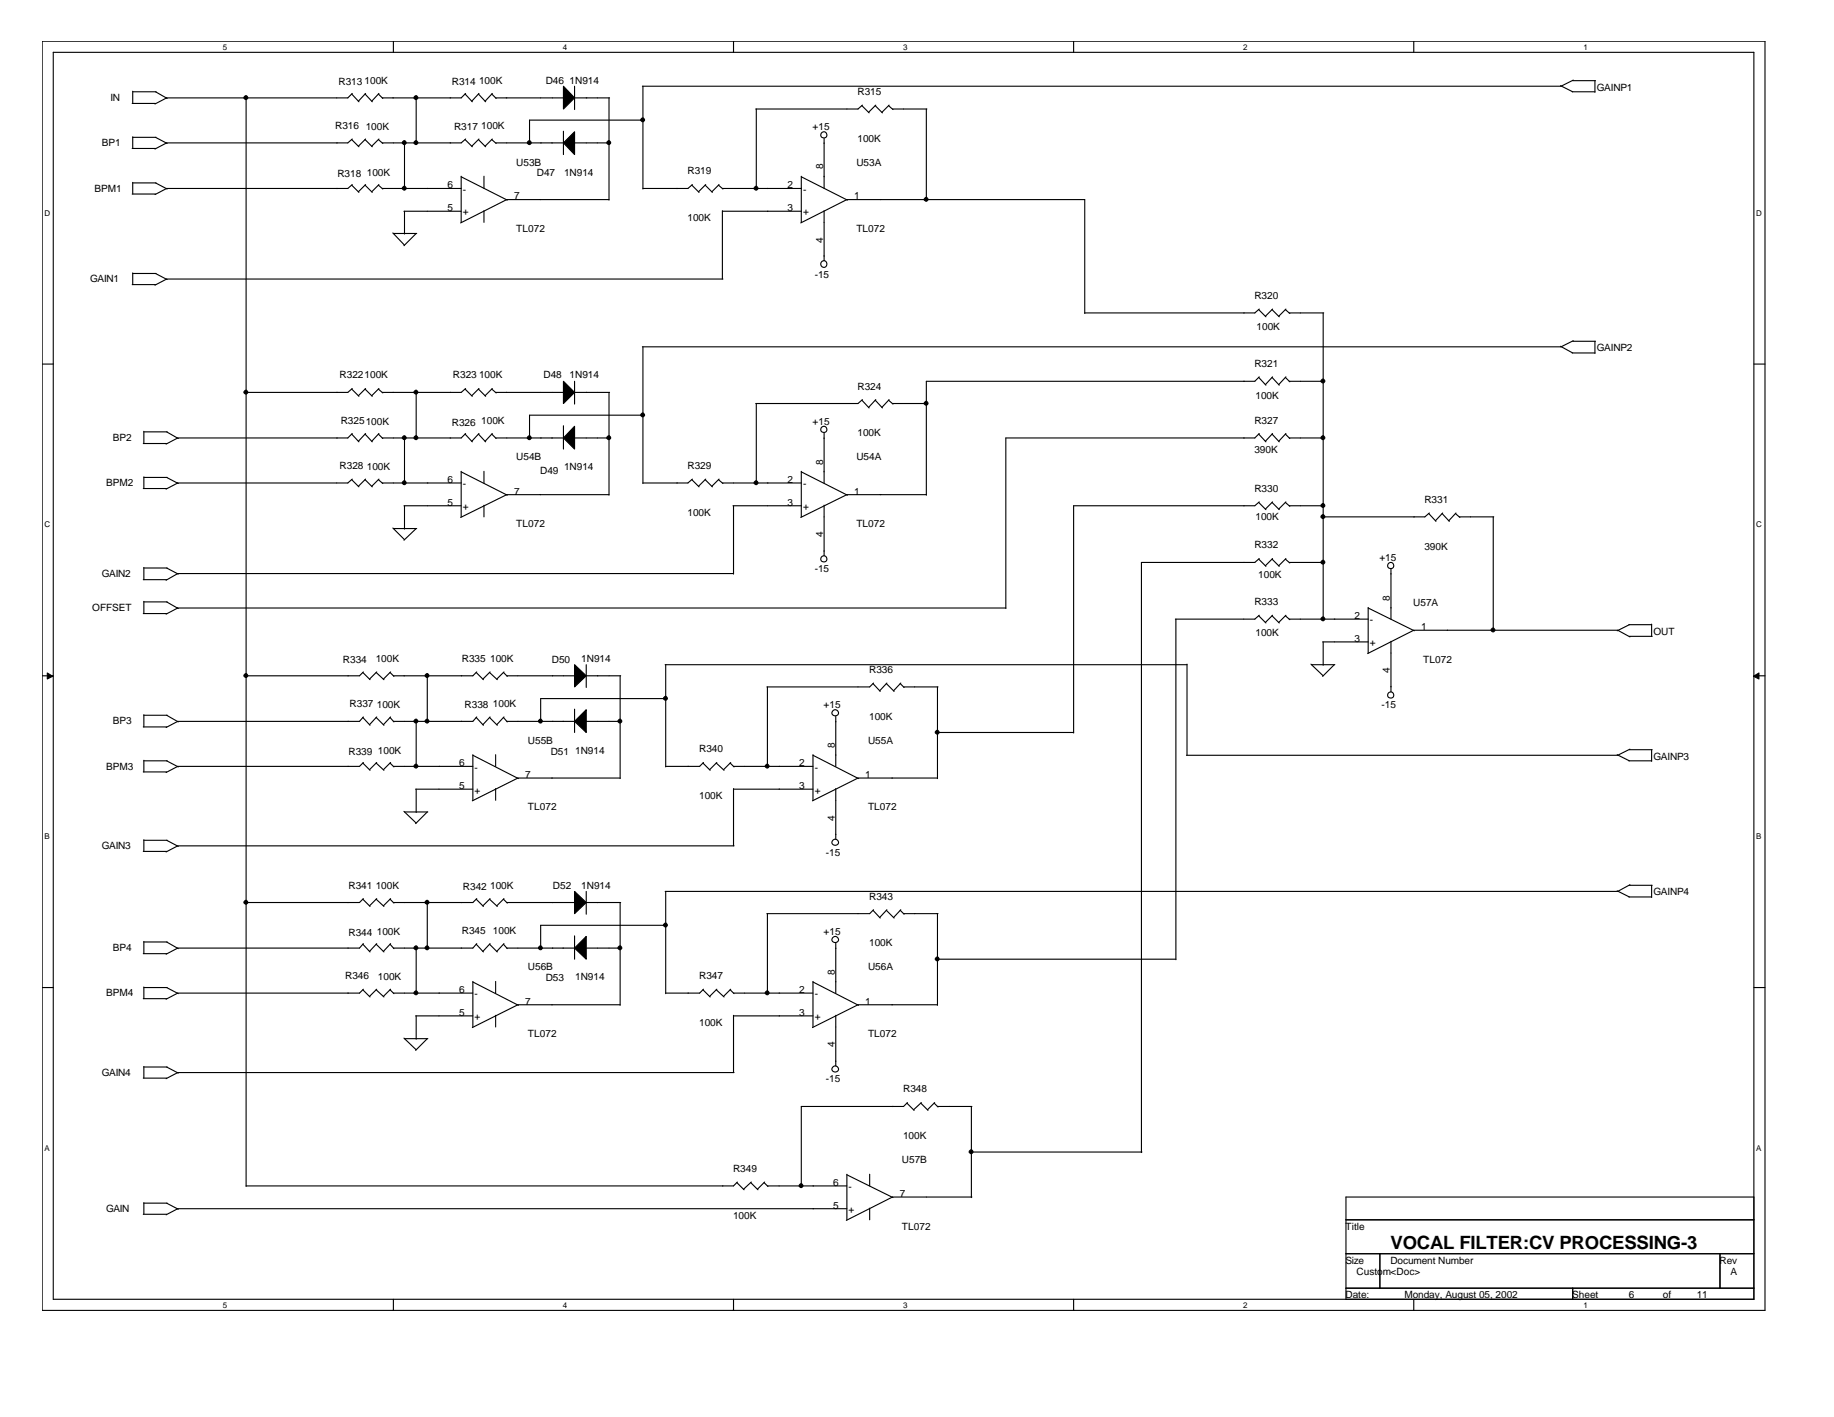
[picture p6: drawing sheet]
<svg xmlns="http://www.w3.org/2000/svg" width="279mm" height="216mm" viewBox="0 0 279 216" stroke-linecap="round" stroke-linejoin="round" font-family="sans-serif">
<g fill="none" stroke="#000" stroke-width=".17">
<path d="M6.4 6.3h262.5v193.4h-262.5zM8.1 8h259.1v190h-259.1zM20.1 15.8h3.6M20.2 14h3.6M20.2 13.9v1.9M23.7 14l1.8 1M25.4 14.9l-1.8 .9M37.5 14.9v165.9M53.6 14.3l1.1 1.2M53.7 14.2l-.7 .7h-27.7M55.6 14.3l1.1 1.2M55.7 14.2l-1.1 1.2"/>
<path d="M57.6 14.3l.7 .7M57.7 14.2l-1.1 1.2M59.9 6.3v1.7M63.4 14.8v7M70.9 14.3l1.1 1.2M70.9 14.2l-.6 .7h-12.1M72.9 14.3l1.1 1.2M73 14.2l-1.1 1.2M74.9 14.3l.7 .7M75 14.2l-1.1 1.2M75.5 14.9h10.4M85.8 20v3.6"/>
<path d="M87.5 13.1v3.6M87.5 14.9h5.4M92.8 14.9v15.6M97.9 13.1v15.7M98 18.3h-17.3v3.6M111.7 6.3v1.7M115.2 16.6v12.2M131.3 16.1l1.1 1.1M131.4 16l-.7 .6h-15.6M133.3 16.1l1.1 1.1M133.4 16l-1.1 1.1M135.4 16.1l.6 .6"/>
<path d="M135.5 16l-1.1 1.1M136 16.6h5.2M141.1 16.6v13.9M163.6 6.3v1.7M215.4 6.3v1.7M237.7 13.1l1.9 .9M239.5 14h3.5M239.6 12.3h3.5M239.7 12.2l-1.9 .9h-139.9M243 12.3v1.8M20.1 29.6h3.6M20.1 22.6h3.6"/>
<path d="M20.2 20.8v1.8M20.2 27.8v1.8M20.2 27.9h3.6M20.2 20.9h3.6M23.7 27.9l1.8 .9M23.7 20.9l1.8 1M53.6 28.2l1.1 1.1M53.6 21.3l1.1 1.1M53.7 28.1l-.7 .6h-27.6l-1.8 .9M53.7 21.2l-.7 .6h-27.6l-1.8 .9M55.6 28.2l1.1 1.1M55.6 21.3l1.1 1.1"/>
<path d="M55.7 28.1l-1.1 1.1M55.7 21.2l-1.1 1.1M57.6 28.2l.7 .6M57.6 21.3l.7 .6M57.7 28.1l-1.1 1.1M57.7 21.2l-1.1 1.1M58.2 28.7h12.1M59.8 35.5l1.8 1.9M59.9 35.6h3.6M61.5 32.2h8.8M61.6 21.7v7M61.6 32.2v3.5"/>
<path d="M63.4 35.6l-1.9 1.8M70.3 26.9v7M70.3 26.9l7 3.6M70.9 21.3l1.1 1.1M70.9 21.2l-.6 .6h-12.1M72.9 21.3l1.1 1.1M73 21.2l-1.1 1.1M73.7 26.9v1.8M73.7 32.1v1.8M74.9 21.3l.7 .6M75 21.2l-1.1 1.1M75.5 21.8h10.3"/>
<path d="M87.4 21.8h5.5M92.8 30.4h-15.6l-7 3.6M105.4 28.2l1.1 1.1M105.5 28.1l-.7 .6h-6.9M107.4 28.2l1.1 1.1M107.5 28.1l-1.1 1.1M109.5 28.2l.6 .6M109.5 28.1l-1.1 1.1M110.1 28.7h12M110.1 32.2h12M110.1 32.1v10.4M122 34l7-3.6h36.3v17.4"/>
<path d="M122.1 26.9v7M122.1 26.9l7 3.6M125.5 21.1v7.6M125.5 32.1v7.6M6.4 55.5h1.7M20.1 43.4h3.6M20.2 41.7h3.6M20.2 41.6v1.8M23.7 41.7l1.8 .9M53.6 59.3l1.1 1.1M53.7 59.2l-.7 .6h-15.5M55.6 59.3l1.1 1.1"/>
<path d="M55.7 59.2l-1.1 1.1M57.6 59.3l.7 .6M57.7 59.2l-1.1 1.1M63.4 59.7v7M70.9 59.3l1.1 1.1M70.9 59.2l-.6 .6h-12.1M72.9 59.3l1.1 1.1M73 59.2l-1.1 1.1M74.9 59.3l.7 .6M75 59.2l-1.1 1.1M75.5 59.8h10.4M87.5 58.1v3.5"/>
<path d="M87.5 59.8h5.4M92.8 59.8v15.7M97.9 52.8v20.9M110.1 42.5h-84.7l-1.8 .9M191.8 47.2l1.1 1.1M191.8 57.5l1.1 1.2M191.8 47.1l-.6 .6h-25.9M191.8 57.4l-.6 .7h-50.1v17.4M193.8 47.2l1.1 1.1M193.8 57.5l1.1 1.2M193.9 47.1l-1.1 1.1M193.9 57.4l-1.1 1.2"/>
<path d="M195.8 47.2l.7 .6M195.8 57.5l.7 .7M195.9 47.1l-1.1 1.1M195.9 57.4l-1.1 1.2M196.4 47.7h5.3M196.4 58.1h5.3M201.6 47.7v46.7M237.7 52.8l1.9 1M239.5 53.8h3.5M239.6 52h3.5M239.7 51.9l-1.9 .9h-139.9M243 52v1.9"/>
<path d="M267.2 55.5h1.7M21.8 67.6h3.6M21.8 74.4h3.6M21.9 65.7v1.9M21.9 72.7v1.7M21.9 65.8h3.6M21.9 72.7h3.6M25.4 65.8l1.8 1M25.4 72.7l1.8 1M27.1 73.6l-1.8 .9M53.6 73.1l1.1 1.1M53.6 66.1l1.1 1.2"/>
<path d="M53.7 73l-.7 .6h-26M53.7 66.1l-.7 .6h-25.9l-1.8 1M55.6 73.1l1.1 1.1M55.6 66.1l1.1 1.2M55.7 73l-1.1 1.1M55.7 66.1l-1.1 1.1M57.6 73.1l.7 .6M57.6 66.1l.7 .7M57.7 73l-1.1 1.1M57.7 66.1l-1.1 1.1M58.2 73.6h12.1M61.5 77.1h8.8"/>
<path d="M61.6 66.6v7M61.6 77.1v3.5M70.3 71.8v7M70.3 71.9l7 3.6M70.9 66.1l1.1 1.2M70.9 66.1l-.6 .6h-12.1M72.9 66.1l1.1 1.2M73 66.1l-1.1 1.1M73.7 71.8v1.8M73.7 77v1.8M74.9 66.1l.7 .7M75 66.1l-1.1 1.1"/>
<path d="M75.5 66.7h10.3M85.8 64.9v3.5M87.4 66.7h5.5M92.8 75.4h-15.6l-7 3.4M98 63.3h-17.3v3.5M105.4 73.1l1.1 1.1M105.5 73l-.7 .6h-6.9M107.4 73.1l1.1 1.1M107.5 73l-1.1 1.1M109.5 73.1l.6 .6M109.5 73l-1.1 1.1M110.1 73.6h12"/>
<path d="M111.7 77.1h10.4M111.7 77.1v10.4M115.2 61.5v12.2M122.1 71.8v7M122.1 71.9l7 3.6M125.5 66v7.6M125.5 77v7.7M131.3 61l1.1 1.2M131.4 60.9l-.7 .6h-15.6M133.3 61l1.1 1.2M133.4 60.9l-1.1 1.2M135.4 61l.6 .6"/>
<path d="M135.5 60.9l-1.1 1.2M136 61.5h5.2M141.1 75.4h-12.1l-7 3.4M191.8 76.6l1.1 1.1M191.8 66.1l1.1 1.2M191.8 76.5l-.6 .6h-27.6v34.6M191.8 66.1l-.6 .6h-38v26M193.8 76.6l1.1 1.1M193.8 66.1l1.1 1.2M193.9 76.5l-1.1 1.1M193.9 66.1l-1.1 1.1M195.8 76.6l.7 .5"/>
<path d="M195.8 66.1l.7 .7M195.9 76.5l-1.1 1.1M195.9 66.1l-1.1 1.1M196.4 77.1h5.3M196.4 66.7h5.3M217.7 78.2l1.1 1.2M217.7 78.2l-.6 .6h-15.5M219.7 78.2l1.1 1.2M219.8 78.2l-1.1 1.1M221.7 78.2l.7 .6M221.8 78.2l-1.1 1.1M222.3 78.8h5.3"/>
<path d="M227.5 78.8v17.3M21.8 93.5h3.6M21.8 88.3h3.6M21.9 91.7h3.6M21.9 86.5v1.8M21.9 91.6v1.9M21.9 86.5h3.6M25.4 91.7l1.8 1M25.4 86.5l1.8 1M27 92.6h126.2M27 87.4h84.7M27.1 92.6l-1.8 1"/>
<path d="M27.1 87.4l-1.8 1M59.8 80.4l1.8 1.8M59.9 80.5h3.6M63.4 80.5l-1.9 1.8M179.1 94.3v51.9M191.8 85.2l1.1 1.1M191.8 93.8l1.1 1.1M191.8 85.1l-.6 .6h-17.3v89.9M191.8 93.7l-.6 .6h-12.1M193.8 85.2l1.1 1.1M193.8 93.8l1.1 1.1M193.9 85.1l-1.1 1.1"/>
<path d="M193.9 93.7l-1.1 1.1M195.8 85.2l.7 .6M195.8 93.8l.7 .6M195.9 85.1l-1.1 1.1M195.9 93.7l-1.1 1.1M196.4 85.7h5.3M196.4 94.3h12M201.5 97.8h6.9M201.6 97.8v3.6M208.4 92.6v6.9M208.4 92.6l7.1 3.5M211.9 86.7v7.6"/>
<path d="M211.9 97.7v7.7M248.1 95.2h3.5M248.2 95.2l-1.8 .9M248.2 97h3.5M248.3 97l-1.8-1h-31.1l-7 3.6M251.6 95.1v1.9M6.4 103h1.7M21.8 117.6h3.6M21.8 110.8h3.6M21.9 115.9h3.6M21.9 108.9v1.9M21.9 115.8v1.8"/>
<path d="M21.9 109h3.6M25.4 115.9l1.8 1M25.4 109l1.8 1M55.3 116.3l1.1 1.1M55.3 102.5l1.1 1.1M55.3 109.3l1.1 1.2M55.4 102.4l-.6 .6h-17.3M55.4 116.2l-.6 .6h-27.7l-1.8 .9M55.4 109.2l-.6 .7h-27.7l-1.8 .9M57.3 116.3l1.2 1.1M57.3 102.5l1.2 1.1M57.3 109.3l1.2 1.2"/>
<path d="M57.4 116.2l-1.1 1.1M57.4 102.4l-1.1 1.1M57.4 109.2l-1.1 1.2M59.4 116.3l.6 .6M59.4 102.5l.6 .6M59.4 109.3l.6 .7M59.5 116.2l-1.1 1.1M59.5 102.4l-1.1 1.1M59.5 109.2l-1.1 1.2M59.9 116.8h12.1M63.4 109.8v7M65.1 102.9v7"/>
<path d="M72 115v6.9M72 115.1l7 3.5M72.5 102.5l1.1 1.1M72.5 109.3l1.1 1.2M72.6 102.4l-.6 .6h-12.1M72.6 109.2l-.6 .7h-12.1M74.6 102.5l1.2 1.1M74.6 109.3l1.2 1.2M74.7 102.4l-1.1 1.1M74.7 109.2l-1.1 1.2M75.5 115v1.8M76.7 102.5l.6 .6"/>
<path d="M76.7 109.3l.6 .7M76.8 102.4l-1.1 1.1M76.8 109.2l-1.1 1.2M77.2 103h10.4M77.2 109.9h10.3M87.5 108v3.6M89.2 109.9h5.4M89.3 103h5.3M89.3 101.3v3.4M94.5 118.5h-15.6l-6.9 3.5M94.5 103v15.6M101.3 101.3h79.5"/>
<path d="M101.4 101.3v15.6M101.5 106.4h-19.1v3.6M107.1 116.3l1.1 1.1M107.2 116.2l-.6 .6h-5.2M109.1 116.3l1.2 1.1M109.2 116.2l-1.1 1.1M111.2 116.3l.6 .6M111.3 116.2l-1.1 1.1M111.7 116.8h12.2M116.9 104.7v12.2M123.9 115v6.9M123.9 115.1l6.9 3.5"/>
<path d="M127.3 109.1v7.7M133 104.2l1.1 1.1M133.1 104.1l-.6 .6h-15.7M135 104.2l1.2 1.1M135.1 104.1l-1.1 1.2M137.1 104.2l.6 .5M137.2 104.1l-1.1 1.2M137.7 104.7h5.2M142.7 111.6h20.9M142.8 118.5h-12.1l-6.9 3.5M142.8 104.7v13.9M180.8 101.2v13.9"/>
<path d="M199.7 101.2l1.9 1.8M199.8 101.3h3.6M203.3 101.3l-1.8 1.8M246.4 115l1.8 .9M248.1 115.9h3.5M248.2 114.2h3.5M248.3 114.1l-1.8 1h-65.8M251.6 114.2v1.8M267.2 103h1.7M21.8 129.7h3.6M21.9 127.9v1.8M21.9 128h3.6"/>
<path d="M25.4 128l1.8 1M55.3 137l1.1 1.1M55.4 136.9l-.6 .6h-17.3M57.3 137l1.2 1.1M57.4 136.9l-1.1 1.1M59.4 137l.6 .6M59.5 136.9l-1.1 1.1M61.5 123.6l1.9 1.8M61.6 123.7h3.6M63.3 120.2h8.7M63.4 120.2v3.6M65.1 123.7l-1.8 1.8"/>
<path d="M65.1 137.4v7.1M72.5 137l1.1 1.1M72.6 136.9l-.6 .6h-12.1M74.6 137l1.2 1.1M74.7 136.9l-1.1 1.1M75.5 120.2v1.7M76.7 137l.6 .6M76.8 136.9l-1.1 1.1M77.2 137.5h10.4M89.3 135.8v3.5M89.3 137.5h5.3M94.5 137.5v15.7"/>
<path d="M101.4 135.8v15.6M111.7 120.2v8.7M111.7 120.2h12.2M111.8 128.9h-84.7l-1.8 .9M116.9 139.2v12.2M127.3 120.2v7.7M133 138.7l1.1 1.2M133.1 138.6l-.6 .6h-15.7M135 138.7l1.2 1.2M135.1 138.6l-1.1 1.2M137.1 138.7l.6 .6M137.2 138.6l-1.1 1.2"/>
<path d="M137.7 139.2h5.2M142.8 139.2v14M246.4 135.7l1.8 1M248.1 136.7h3.5M248.2 134.9h3.5M248.3 134.8l-1.8 1h-145.2M251.6 134.9v1.9M6.4 150.5h1.7M21.8 145.3h3.6M21.8 152.2h3.6M21.9 150.5h3.6M21.9 143.4v1.9"/>
<path d="M21.9 150.4v1.8M21.9 143.5h3.6M25.4 143.5l1.8 1M25.4 150.5l1.8 .9M55.3 143.9l1.1 1.1M55.3 150.8l1.1 1.1M55.4 143.8l-.6 .7h-27.7l-1.8 .9M55.4 150.7l-.6 .6h-27.7l-1.8 .9M57.3 143.9l1.2 1.1M57.3 150.8l1.2 1.1M57.4 143.8l-1.1 1.2M57.4 150.7l-1.1 1.1"/>
<path d="M59.4 143.9l.6 .6M59.4 150.8l.6 .6M59.5 143.8l-1.1 1.2M59.5 150.7l-1.1 1.1M59.9 151.3h12.1M61.5 158.2l1.9 1.7M61.6 158.3h3.6M63.3 154.8h8.7M63.4 144.4v6.9M63.4 154.8v3.5M65.1 158.3l-1.8 1.7M72 149.5v7"/>
<path d="M72 149.6l7 3.6M72.5 143.9l1.1 1.1M72.6 143.8l-.6 .7h-12.1M74.6 143.9l1.2 1.1M74.7 143.8l-1.1 1.2M75.5 149.5v1.8M75.5 154.7v1.8M76.7 143.9l.6 .6M76.8 143.8l-1.1 1.2M77.2 144.5h10.3M87.5 142.6v3.5M89.2 144.5h5.4"/>
<path d="M94.5 153.1h-15.6l-6.9 3.5M101.5 141h-19.1v3.5M107.1 150.8l1.1 1.1M107.2 150.7l-.6 .6h-5.2M109.1 150.8l1.2 1.1M109.2 150.7l-1.1 1.1M111.2 150.8l.6 .6M111.3 150.7l-1.1 1.1M111.7 154.7v8.7M111.7 151.3h12.2M111.7 154.8h12.2M123.9 149.5v7"/>
<path d="M123.9 149.6l6.9 3.6M127.3 143.7v7.6M127.3 154.7v7.7M142.7 146.1h36.4M142.8 153.1h-12.1l-6.9 3.5M267.2 150.5h1.7M21.8 164.3h3.6M21.9 162.5v1.8M21.9 162.6h3.6M25.4 162.6l1.8 .9M111.8 163.4h-84.7l-1.8 1M129 178.9v7"/>
<path d="M129 179l7 3.5M132.5 178.9v1.8M138.2 168.1l1.1 1.1M138.2 168l-.5 .6h-15.6v12.2M140.3 168.1l1.1 1.1M140.4 168l-1.2 1.1M142.3 168.1l.6 .6M142.4 168l-1.1 1.1M142.8 168.6h5.3M148 168.6v13.9M148 175.5h26M21.8 185h3.6"/>
<path d="M21.9 183.2v1.8M21.9 183.3h3.6M25.4 183.3l1.8 .9M59.9 198v1.7M111.7 198v1.7M112.3 180.2l1.1 1.1M112.3 180.1l-.6 .6h-74.2M114.4 180.2l1.1 1.1M114.5 180.1l-1.2 1.1M116.4 180.2l.6 .6M116.5 180.1l-1.1 1.1M116.9 180.7h12.1"/>
<path d="M129 184.2h-101.9l-1.8 .9M132.5 184.1v1.8M148.1 182.4h-12.1l-7.1 3.5M163.6 198v1.7M205 185.9h62.2M205 191h62.2M205 196.3h62.2M210.2 191v5.3M215.4 198v1.7M239.6 196.3v1.7M262 191v5.3M267.2 182.4h-62.2v15.6"/>
<circle cx="125.5" cy="20.6" r=".47"/>
<circle cx="125.5" cy="40.2" r=".49"/>
<circle cx="125.5" cy="65.4" r=".47"/>
<circle cx="125.5" cy="85.2" r=".47"/>
<circle cx="211.9" cy="86.2" r=".47"/>
<circle cx="127.3" cy="108.6" r=".48"/>
<circle cx="211.9" cy="105.9" r=".47"/>
<circle cx="127.3" cy="128.3" r=".48"/>
<circle cx="127.3" cy="143.2" r=".48"/>
<circle cx="127.3" cy="162.9" r=".48"/>
</g>
<g fill="#000" stroke="#000" stroke-width=".15">
<path d="M7.2 102.5l.8 .5-.8 .5z" fill-rule="evenodd"/>
<path d="M267.1 103l.9-.5v1z" fill-rule="evenodd"/>
</g>
<g fill="#000" stroke="#000" stroke-width=".17">
<path d="M85.8 13.1l1.7 1.8-1.7 1.7z" fill-rule="evenodd"/>
<path d="M85.8 21.8l1.7-1.7v3.5z" fill-rule="evenodd"/>
<path d="M85.8 58.1l1.7 1.7-1.7 1.7z" fill-rule="evenodd"/>
<path d="M87.5 65v3.4l-1.7-1.7z" fill-rule="evenodd"/>
<path d="M87.5 101.3l1.8 1.7-1.8 1.7z" fill-rule="evenodd"/>
<path d="M87.5 109.9l1.8-1.8v3.5z" fill-rule="evenodd"/>
<path d="M87.5 135.8l1.8 1.7-1.8 1.7z" fill-rule="evenodd"/>
<path d="M87.5 144.5l1.8-1.8v3.4z" fill-rule="evenodd"/>
<circle cx="37.5" cy="14.9" r=".29"/>
<circle cx="63.4" cy="14.9" r=".29"/>
<circle cx="97.9" cy="18.3" r=".29"/>
<circle cx="61.6" cy="28.7" r=".29"/>
<circle cx="61.6" cy="21.7" r=".29"/>
<circle cx="63.4" cy="21.7" r=".29"/>
<circle cx="80.6" cy="21.7" r=".29"/>
<circle cx="92.7" cy="21.7" r=".29"/>
<circle cx="115.2" cy="28.7" r=".29"/>
<circle cx="141.1" cy="30.4" r=".29"/>
<circle cx="37.5" cy="59.7" r=".29"/>
<circle cx="63.4" cy="59.7" r=".29"/>
<circle cx="201.5" cy="58" r=".29"/>
<circle cx="61.6" cy="66.7" r=".29"/>
<circle cx="61.6" cy="73.5" r=".29"/>
<circle cx="63.4" cy="66.7" r=".29"/>
<circle cx="80.6" cy="66.7" r=".29"/>
<circle cx="92.7" cy="66.7" r=".29"/>
<circle cx="97.9" cy="63.2" r=".29"/>
<circle cx="115.2" cy="73.5" r=".29"/>
<circle cx="141.1" cy="61.4" r=".29"/>
<circle cx="201.5" cy="66.7" r=".29"/>
<circle cx="201.5" cy="77" r=".29"/>
<circle cx="201.5" cy="78.7" r=".29"/>
<circle cx="201.5" cy="94.3" r=".29"/>
<circle cx="201.5" cy="85.6" r=".29"/>
<circle cx="227.4" cy="96" r=".29"/>
<circle cx="37.5" cy="102.9" r=".29"/>
<circle cx="63.4" cy="109.9" r=".29"/>
<circle cx="63.4" cy="116.7" r=".29"/>
<circle cx="65.1" cy="109.9" r=".29"/>
<circle cx="65.1" cy="102.9" r=".29"/>
<circle cx="82.3" cy="109.9" r=".29"/>
<circle cx="94.4" cy="109.9" r=".29"/>
<circle cx="101.4" cy="106.4" r=".29"/>
<circle cx="116.9" cy="116.7" r=".29"/>
<circle cx="142.8" cy="111.6" r=".29"/>
<circle cx="37.5" cy="137.5" r=".29"/>
<circle cx="65.1" cy="137.5" r=".29"/>
<circle cx="63.4" cy="151.3" r=".29"/>
<circle cx="63.4" cy="144.4" r=".29"/>
<circle cx="65.1" cy="144.4" r=".29"/>
<circle cx="82.3" cy="144.4" r=".29"/>
<circle cx="94.4" cy="144.4" r=".29"/>
<circle cx="101.4" cy="140.9" r=".29"/>
<circle cx="116.9" cy="151.3" r=".29"/>
<circle cx="142.8" cy="146.1" r=".29"/>
<circle cx="147.9" cy="175.5" r=".29"/>
<circle cx="122" cy="180.6" r=".29"/>
</g>
<text font-size="2.8" x="211.8" y="190.3">VOCAL FILTER:CV PROCESSING-3</text>
<g font-size="1.5">
<text x="16.8" y="15.3">IN</text>
<text x="51.6" y="13">R313</text>
<text x="55.5" y="12.8">100K</text>
<text x="68.8" y="13">R314</text>
<text x="73" y="12.8">100K</text>
<text x="83.1" y="12.8">D46</text>
<text x="86.8" y="12.8">1N914</text>
<text x="130.6" y="14.5">R315</text>
<text x="243.2" y="13.8">GAINP1</text>
<text x="15.5" y="22.3">BP1</text>
<text x="51.1" y="19.6">R316</text>
<text x="55.7" y="19.8">100K</text>
<text x="69.2" y="19.8">R317</text>
<text x="73.3" y="19.6">100K</text>
<text x="123.8" y="19.8">+15</text>
<text x="130.6" y="21.6">100K</text>
<text x="14.4" y="29.2">BPM1</text>
<text x="51.4" y="26.9">R318</text>
<text x="55.9" y="26.8">100K</text>
<text x="68.2" y="28.7">6</text>
<text x="70.5" y="29.4">-</text>
<text x="78.7" y="25.2">U53B</text>
<text x="81.8" y="26.8">D47</text>
<text x="85.9" y="26.8">1N914</text>
<text x="104.7" y="26.6">R319</text>
<text x="120" y="28.7">2</text>
<text x="122.3" y="29.4">-</text>
<text x="125.4" y="25.8" transform="rotate(-90 125.4 25.8)">8</text>
<text x="130.5" y="25.2">U53A</text>
<text x="68.2" y="32.2">5</text>
<text x="70.5" y="32.8">+</text>
<text x="78.3" y="30.4">7</text>
<text x="78.7" y="35.4">TL072</text>
<text x="104.7" y="33.7">100K</text>
<text x="120" y="32.2">3</text>
<text x="122.3" y="32.8">+</text>
<text x="130.1" y="30.4">1</text>
<text x="130.5" y="35.4">TL072</text>
<text x="125.4" y="37" transform="rotate(-90 125.4 37)">4</text>
<text x="13.7" y="43">GAIN1</text>
<text x="124.1" y="42.3">-15</text>
<text x="191.1" y="45.6">R320</text>
<text x="191.4" y="50.2">100K</text>
<text x="243.2" y="53.5">GAINP2</text>
<text x="51.7" y="57.7">R322100K</text>
<text x="69" y="57.7">R323</text>
<text x="73" y="57.7">100K</text>
<text x="82.8" y="57.7">D48</text>
<text x="86.8" y="57.7">1N914</text>
<text x="130.6" y="59.4">R324</text>
<text x="191.1" y="56">R321</text>
<text x="51.9" y="64.6">R325100K</text>
<text x="68.8" y="64.9">R326</text>
<text x="73.3" y="64.6">100K</text>
<text x="123.8" y="64.8">+15</text>
<text x="191.1" y="64.6">R327</text>
<text x="191.3" y="60.8">100K</text>
<text x="17.2" y="67.1">BP2</text>
<text x="51.7" y="71.5">R328</text>
<text x="55.9" y="71.6">100K</text>
<text x="78.7" y="70.1">U54B</text>
<text x="85.9" y="71.6">1N914</text>
<text x="104.7" y="71.5">R329</text>
<text x="125.4" y="70.8" transform="rotate(-90 125.4 70.8)">8</text>
<text x="130.5" y="70.1">U54A</text>
<text x="130.6" y="66.5">100K</text>
<text x="191.1" y="69.1">390K</text>
<text x="16.2" y="74.1">BPM2</text>
<text x="68.2" y="73.6">6</text>
<text x="68.2" y="77">5</text>
<text x="70.5" y="77.7">+</text>
<text x="70.5" y="74.3">-</text>
<text x="78.3" y="75.4">7</text>
<text x="82.3" y="72.2">D49</text>
<text x="120" y="73.6">2</text>
<text x="120" y="77">3</text>
<text x="122.3" y="77.7">+</text>
<text x="122.3" y="74.3">-</text>
<text x="130.1" y="75.4">1</text>
<text x="191.1" y="74.9">R330</text>
<text x="217" y="76.7">R331</text>
<text x="78.7" y="80.3">TL072</text>
<text x="104.7" y="78.6">100K</text>
<text x="125.4" y="81.9" transform="rotate(-90 125.4 81.9)">4</text>
<text x="130.5" y="80.3">TL072</text>
<text x="191.1" y="83.6">R332</text>
<text x="191.3" y="79.2">100K</text>
<text x="217" y="83.7">390K</text>
<text x="15.5" y="87.9">GAIN2</text>
<text x="124.1" y="87.2">-15</text>
<text x="191.7" y="88.1">100K</text>
<text x="210.1" y="85.5">+15</text>
<text x="14.1" y="93">OFFSET</text>
<text x="191.1" y="92.2">R333</text>
<text x="206.3" y="94.3">2</text>
<text x="208.7" y="95">-</text>
<text x="211.8" y="91.5" transform="rotate(-90 211.8 91.5)">8</text>
<text x="215.3" y="92.4">U57A</text>
<text x="52.2" y="101">R334</text>
<text x="57.2" y="100.8">100K</text>
<text x="70.4" y="100.8">R335</text>
<text x="74.7" y="100.8">100K</text>
<text x="84.1" y="101">D50</text>
<text x="88.6" y="100.8">1N914</text>
<text x="191.3" y="96.9">100K</text>
<text x="206.3" y="97.8">3</text>
<text x="208.7" y="98.5">+</text>
<text x="216.5" y="96">1</text>
<text x="216.8" y="101">TL072</text>
<text x="251.9" y="96.7">OUT</text>
<text x="53.3" y="107.8">R337</text>
<text x="57.4" y="107.9">100K</text>
<text x="70.8" y="107.9">R338</text>
<text x="75.1" y="107.8">100K</text>
<text x="125.5" y="107.9">+15</text>
<text x="132.4" y="102.6">R336</text>
<text x="210.5" y="107.9">-15</text>
<text x="211.8" y="102.6" transform="rotate(-90 211.8 102.6)">4</text>
<text x="17.2" y="110.3">BP3</text>
<text x="80.4" y="113.3">U55B</text>
<text x="127.2" y="114" transform="rotate(-90 127.2 114)">8</text>
<text x="132.2" y="113.3">U55A</text>
<text x="132.4" y="109.6">100K</text>
<text x="16.2" y="117.3">BPM3</text>
<text x="53.1" y="115">R339</text>
<text x="57.6" y="114.8">100K</text>
<text x="69.9" y="116.8">6</text>
<text x="72.3" y="117.4">-</text>
<text x="80" y="118.5">7</text>
<text x="83.9" y="115">D51</text>
<text x="87.6" y="114.8">1N914</text>
<text x="106.5" y="114.6">R340</text>
<text x="121.8" y="116.8">2</text>
<text x="124.1" y="117.4">-</text>
<text x="131.8" y="118.5">1</text>
<text x="251.9" y="115.7">GAINP3</text>
<text x="69.9" y="120.2">5</text>
<text x="72.3" y="120.9">+</text>
<text x="80.4" y="123.4">TL072</text>
<text x="106.5" y="121.8">100K</text>
<text x="121.8" y="120.2">3</text>
<text x="124.1" y="120.9">+</text>
<text x="127.2" y="125.1" transform="rotate(-90 127.2 125.1)">4</text>
<text x="132.2" y="123.4">TL072</text>
<text x="15.5" y="129.4">GAIN3</text>
<text x="125.8" y="130.4">-15</text>
<text x="53.1" y="135.4">R341</text>
<text x="57.2" y="135.4">100K</text>
<text x="70.5" y="135.6">R342</text>
<text x="74.7" y="135.4">100K</text>
<text x="84.2" y="135.4">D52</text>
<text x="88.6" y="135.4">1N914</text>
<text x="132.4" y="137.2">R343</text>
<text x="251.9" y="136.4">GAINP4</text>
<text x="53.1" y="142.7">R344</text>
<text x="57.4" y="142.5">100K</text>
<text x="70.4" y="142.3">R345</text>
<text x="75.1" y="142.3">100K</text>
<text x="125.5" y="142.5">+15</text>
<text x="17.2" y="144.9">BP4</text>
<text x="52.6" y="149.2">R346</text>
<text x="57.6" y="149.4">100K</text>
<text x="80.4" y="147.8">U56B</text>
<text x="83.1" y="149.5">D53</text>
<text x="87.6" y="149.4">1N914</text>
<text x="106.5" y="149.2">R347</text>
<text x="127.2" y="148.5" transform="rotate(-90 127.2 148.5)">8</text>
<text x="132.2" y="147.8">U56A</text>
<text x="132.4" y="144.2">100K</text>
<text x="16.2" y="151.8">BPM4</text>
<text x="69.9" y="151.3">6</text>
<text x="69.9" y="154.8">5</text>
<text x="72.3" y="155.4">+</text>
<text x="72.3" y="152">-</text>
<text x="80" y="153.1">7</text>
<text x="121.8" y="151.3">2</text>
<text x="121.8" y="154.8">3</text>
<text x="124.1" y="155.4">+</text>
<text x="124.1" y="152">-</text>
<text x="131.8" y="153.1">1</text>
<text x="80.4" y="158">TL072</text>
<text x="106.5" y="156.3">100K</text>
<text x="127.2" y="159.6" transform="rotate(-90 127.2 159.6)">4</text>
<text x="132.2" y="158">TL072</text>
<text x="15.5" y="163.9">GAIN4</text>
<text x="125.8" y="164.9">-15</text>
<text x="137.6" y="166.5">R348</text>
<text x="137.6" y="173.6">100K</text>
<text x="111.7" y="178.6">R349</text>
<text x="137.4" y="177.2">U57B</text>
<text x="16.2" y="184.7">GAIN</text>
<text x="111.7" y="185.7">100K</text>
<text x="126.9" y="180.7">6</text>
<text x="126.9" y="184.1">5</text>
<text x="129.3" y="184.8">+</text>
<text x="129.3" y="181.4">-</text>
<text x="137.1" y="182.4">7</text>
<text x="137.4" y="187.4">TL072</text>
<text x="205" y="187.4">Title</text>
<text x="205" y="197.8">Date:</text>
<text x="205" y="192.5">Size</text>
<text x="206.7" y="194.3">Custom&lt;Doc&gt;</text>
<text x="211.8" y="192.5">Document Number</text>
<text x="214" y="197.8">Monday, August 05, 2002</text>
<text x="239.5" y="197.8">Sheet</text>
<text x="248.2" y="197.8">6</text>
<text x="253.3" y="197.8">of</text>
<text x="258.5" y="197.8">11</text>
<text x="262" y="192.5">Rev</text>
<text x="263.7" y="194.3">A</text>
</g>
<g font-size="1.2">
<text x="34" y="7.6">5</text>
<text x="85.8" y="7.6">4</text>
<text x="137.6" y="7.6">3</text>
<text x="189.4" y="7.6">2</text>
<text x="241.2" y="7.6">1</text>
<text x="6.8" y="32.9">D</text>
<text x="267.5" y="32.9">D</text>
<text x="6.8" y="80.3">C</text>
<text x="267.5" y="80.3">C</text>
<text x="6.8" y="127.8">B</text>
<text x="267.5" y="127.8">B</text>
<text x="6.8" y="175.3">A</text>
<text x="267.5" y="175.3">A</text>
<text x="34" y="199.3">5</text>
<text x="85.8" y="199.3">4</text>
<text x="137.6" y="199.3">3</text>
<text x="189.4" y="199.3">2</text>
<text x="241.2" y="199.3">1</text>
</g>
</svg>
